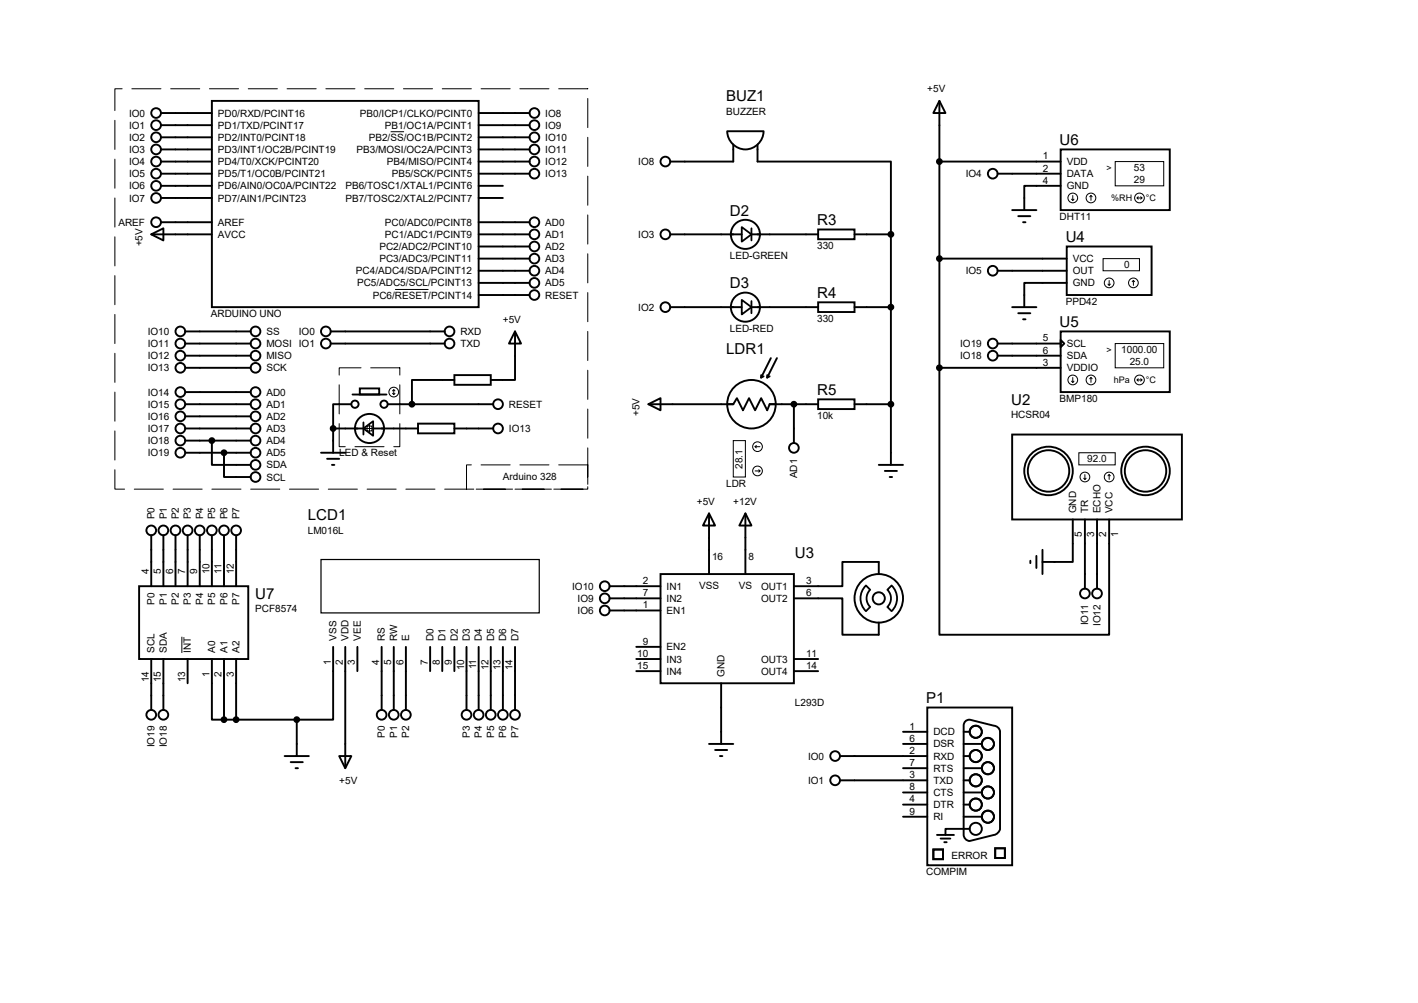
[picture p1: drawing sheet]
<svg xmlns="http://www.w3.org/2000/svg" width="297mm" height="210mm" viewBox="0 0 297 210" stroke-linecap="round" stroke-linejoin="round" font-family="sans-serif">
<g fill="none" stroke="#000" stroke-width=".4">
<path d="M33.7 38.9h10.7M33.7 36.4h10.7M33.7 33.8h10.7M33.7 31.3h10.7M33.7 28.7h10.7M33.7 26.2h10.7M33.7 23.7h10.7M44.4 21.1h55.9v43.2h-55.9zM100.3 38.9h5M100.3 36.4h10.6M100.3 33.8h10.6M100.3 31.3h10.6"/>
<path d="M100.3 28.7h10.6M100.3 26.2h10.6M100.3 23.7h10.6M152.3 27.5h7.7a3.8 3.8 0 0 1-3.9 3.8 3.8 3.8 0 0 1-3.8-3.8zM153.6 30.3v3.5h-13.2M158.7 30.3v3.5h27.9v15.3M196.8 21.1v55.9M196.8 21.1l1.3 2.6h-2.6zM196.8 33.8h25.4M209 36.4h13.2M222.2 31.3h22.8v12.7h-22.8zM222.2 38.9h-7.6v5.1"/>
<path d="M31.7 49.1h12.7M31.7 49.1l2.5-1.3v2.5zM33.7 41.4h10.7M33.7 46.5h10.7M100.3 41.4h5M100.3 46.5h10.6M100.3 49.1h10.6M100.3 51.6h10.6M100.3 54.1h10.6M100.3 56.7h10.6M100.3 59.2h10.6M140.4 49.1h15"/>
<path d="M157.4 49.1h14M171.4 48h7.6v2.1h-7.6zM186.6 49.1h-7.6M186.6 49.1v48.2M196.8 54.1h26.7M209 56.7h14.5M212 44h5.1M213.3 45.3h2.5M214.3 46.5h.5M223.5 59.2h-8.9v5.1M223.5 51.6h17.7v10.2h-17.7zM38.8 69.4h13.7"/>
<path d="M38.8 71.9h13.7M38.8 74.5h13.7M38.8 77h13.7M69.3 69.4h23.9M69.3 71.9h23.9M95.2 79.5h-8.9v5.1M95.2 78.5h7.6v2.1h-7.6zM100.3 61.8h10.6M107.9 69.4l1.3 2.5h-2.6zM107.9 69.4v10.1h-5.1M140.4 64.3h15M157.4 64.3h14"/>
<path d="M159.4 78.5v.5M160 78.8l-.6 .2M160.7 78.5v.5M161.2 78.8l-.5 .2M161.5 75l-2.1 4M162.7 75l-2 4M171.4 63.3h7.6v2h-7.6zM186.6 64.3h-7.6M196.8 77h25.4M196.8 77v55.9h35.5v-24.1M209 74.5h13.2M209 71.9h13.2"/>
<path d="M212 64.3h5.1M213.3 65.6h2.5M214.3 66.8h.5M222.2 69.4h22.8v12.7h-22.8zM222.2 71.2l.7 .7-.7 .8zM38.8 89.7h13.7M38.8 82.1h13.7M38.8 84.6h13.7M38.8 87.2h13.7M38.8 92.2h13.7M38.8 94.8h13.7M44.4 92.2v5.1h8.1"/>
<path d="M46.9 94.8v5.1h5.6M67.2 94.8h5.1M68.5 96.1h2.6M69.5 97.3h.5M69.8 89.7h6.3M69.8 89.7v5.1M73.6 84.6h-3.8v5.1M73.8 82.6h7.2M75.4 81.3h4v1.3h-4zM78.2 89.7h9.4M81.2 84.6h22.1M87.6 88.7h7.6v2h-7.6z"/>
<path d="M95.2 89.7h8.1M135.8 84.6l2.6-1.2v2.5zM135.8 84.6h17.8l.8-1.2 1.2 2.5 1.3-2.5 1.3 2.5 1.2-2.5 1.3 2.5 .5-1.3h10.2M166.3 84.6v8.2M171.4 83.6h7.6v2h-7.6zM184.1 97.3h5.1M185.4 98.6h2.5M186.4 99.9h.5M186.6 84.6h-7.6M212 91h35.6v17.8h-35.6zM31.7 112.1v10.6M34.2 112.1v3"/>
<path d="M34.2 117.6v5.1M34.2 115.1v2.5M36.8 112.1v10.6M39.3 112.1v10.6M41.8 112.1v10.6M44.4 112.1v10.6M46.9 112.1v10.6M49.5 112.1v10.6M148.5 107.5l1.3 2.5h-2.5zM148.5 107.5v12.7M156.1 107.5l1.3 2.5h-2.5zM156.1 107.5v12.7"/>
<path d="M215.8 117.4v.5M217.1 116.4v2.5M218.4 115.1v5.1M224.7 108.8v8.8h-6.3M227.3 108.8v14.4M229.8 108.8v14.4M29.1 122.7h22.9v15.3h-22.9zM31.7 138v10.6M34.2 138v5M39.3 138v5M44.4 138v12.7h2.5M46.9 138v12.7"/>
<path d="M49.5 138v12.7M69.8 135.4v15.3h-7.6M72.3 135.4v25.4M74.9 135.4v5.1M79.9 135.4v13.2M82.5 135.4v13.2M85 135.4v13.2M90.1 135.4v5.1M92.6 135.4v5.1M95.2 135.4v5.1M97.7 135.4v13.2M100.3 135.4v13.2"/>
<path d="M102.8 135.4v13.2M105.3 135.4v13.2M107.9 135.4v13.2M127.7 122.7h10.7M127.7 125.3h10.7M127.7 127.8h10.7M133.3 138h5.1M133.3 135.4h5.1M138.4 120.2h27.9v22.8h-27.9zM166.3 125.3h10.2v7.6h7.6v-2.6M166.3 138h5.1M184.1 120.2v-2.6h-7.6v5.1h-10.2"/>
<path d="M34.2 145.6v3M34.2 143v2.6M46.9 150.7h15.3M59.6 158.3h5.1M60.9 159.6h2.5M62.2 150.7v7.6M71.1 158.3h2.5l-1.3 2.5zM133.3 140.5h5.1M148.5 155.7h5.1M149.8 157h2.5M150.8 158.3h.5M151.1 143v12.7"/>
<path d="M166.3 140.5h5.1M176 158.3h18.2M189.2 155.7h5M189.2 153.2h5M194.2 148.1h17.8v33h-17.8zM201.9 158.3h1.2M201.9 155.7h3.8M201.9 153.2h1.2M202.1 151.2l.6-.5h.4l5.1 1.2a1.37 1.37 0 0 1 1.3 1.3v20.3a1.61 1.61 0 0 1-1.3 1.3l-5.1 1.3a1.35 1.35 0 0 1-1.2-1.3v-22.9zM61.9 160.8h.5M176 163.4h18.2M189.2 160.8h5"/>
<path d="M189.2 165.9h5M189.2 168.4h5M189.2 171h5M195.5 177.8h2v2.1h-2zM196.3 174.8h3.5M197 175.6h2.1M197.8 176.3h.5M201.9 163.4h1.2M201.9 160.8h3.8M201.9 165.9h3.8M201.9 168.4h1.2M201.9 171h3.8"/>
<path d="M203.1 173.5h-5v1.3M208.5 177.6h2v2h-2z"/>
<circle cx="32.7" cy="38.9" r="1.02"/>
<circle cx="32.7" cy="33.8" r="1.02"/>
<circle cx="32.7" cy="31.3" r="1.02"/>
<circle cx="32.7" cy="28.7" r="1.02"/>
<circle cx="32.7" cy="36.4" r="1.02"/>
<circle cx="32.7" cy="26.2" r="1.02"/>
<circle cx="32.7" cy="23.7" r="1.02"/>
<circle cx="111.9" cy="26.2" r="1.02"/>
<circle cx="111.9" cy="36.4" r="1.02"/>
<circle cx="111.9" cy="28.7" r="1.02"/>
<circle cx="111.9" cy="31.3" r="1.02"/>
<circle cx="111.9" cy="23.7" r="1.02"/>
<circle cx="111.9" cy="33.8" r="1.02"/>
<circle cx="139.4" cy="33.8" r="1.02"/>
<circle cx="208" cy="36.4" r="1.02"/>
<circle cx="32.7" cy="41.4" r="1.02"/>
<circle cx="32.7" cy="46.5" r="1.02"/>
<circle cx="111.9" cy="54.1" r="1.02"/>
<circle cx="111.9" cy="56.7" r="1.02"/>
<circle cx="111.9" cy="59.2" r="1.02"/>
<circle cx="111.9" cy="49.1" r="1.02"/>
<circle cx="111.9" cy="51.6" r="1.02"/>
<circle cx="111.9" cy="46.5" r="1.02"/>
<circle cx="139.4" cy="49.1" r="1.02"/>
<circle cx="156.1" cy="49.1" r="3"/>
<circle cx="208" cy="56.7" r="1.02"/>
<circle cx="37.8" cy="69.4" r="1.02"/>
<circle cx="37.8" cy="71.9" r="1.02"/>
<circle cx="37.8" cy="77" r="1.02"/>
<circle cx="37.8" cy="74.5" r="1.02"/>
<circle cx="53.5" cy="77" r="1.02"/>
<circle cx="53.5" cy="71.9" r="1.02"/>
<circle cx="53.5" cy="74.5" r="1.02"/>
<circle cx="53.5" cy="69.4" r="1.02"/>
<circle cx="68.3" cy="71.9" r="1.02"/>
<circle cx="68.3" cy="69.4" r="1.02"/>
<circle cx="94.2" cy="71.9" r="1.02"/>
<circle cx="94.2" cy="69.4" r="1.02"/>
<circle cx="111.9" cy="61.8" r="1.02"/>
<circle cx="139.4" cy="64.3" r="1.02"/>
<circle cx="156.1" cy="64.3" r="3"/>
<circle cx="208" cy="74.5" r="1.02"/>
<circle cx="208" cy="71.9" r="1.02"/>
<circle cx="37.8" cy="94.8" r="1.02"/>
<circle cx="37.8" cy="82.1" r="1.02"/>
<circle cx="37.8" cy="87.2" r="1.02"/>
<circle cx="37.8" cy="84.6" r="1.02"/>
<circle cx="37.8" cy="92.2" r="1.02"/>
<circle cx="37.8" cy="89.7" r="1.02"/>
<circle cx="53.5" cy="92.2" r="1.02"/>
<circle cx="53.5" cy="82.1" r="1.02"/>
<circle cx="53.5" cy="87.2" r="1.02"/>
<circle cx="53.5" cy="89.7" r="1.02"/>
<circle cx="53.5" cy="97.3" r="1.02"/>
<circle cx="53.5" cy="94.8" r="1.02"/>
<circle cx="53.5" cy="99.9" r="1.02"/>
<circle cx="53.5" cy="84.6" r="1.02"/>
<circle cx="74.4" cy="84.6" r=".76"/>
<circle cx="77.4" cy="89.7" r="3"/>
<circle cx="80.5" cy="84.6" r=".76"/>
<circle cx="104.3" cy="89.7" r="1.02"/>
<circle cx="104.3" cy="84.6" r="1.02"/>
<circle cx="157.4" cy="84.6" r="5.1"/>
<circle cx="166.3" cy="93.8" r="1.02"/>
<circle cx="219.6" cy="98.6" r="4.3"/>
<circle cx="219.6" cy="98.6" r="5.1"/>
<circle cx="240" cy="98.6" r="4.3"/>
<circle cx="240" cy="98.6" r="5.1"/>
<circle cx="31.7" cy="111" r="1.02"/>
<circle cx="34.2" cy="111" r="1.02"/>
<circle cx="36.8" cy="111" r="1.02"/>
<circle cx="39.3" cy="111" r="1.02"/>
<circle cx="41.8" cy="111" r="1.02"/>
<circle cx="44.4" cy="111" r="1.02"/>
<circle cx="46.9" cy="111" r="1.02"/>
<circle cx="49.5" cy="111" r="1.02"/>
<circle cx="126.7" cy="127.8" r="1.02"/>
<circle cx="126.7" cy="125.3" r="1.02"/>
<circle cx="126.7" cy="122.7" r="1.02"/>
<circle cx="184.1" cy="125.3" r="1.27"/>
<circle cx="184.1" cy="125.3" r="5.1"/>
<circle cx="227.3" cy="124.2" r="1.02"/>
<circle cx="229.8" cy="124.2" r="1.02"/>
<circle cx="31.7" cy="149.6" r="1.02"/>
<circle cx="34.2" cy="149.6" r="1.02"/>
<circle cx="79.9" cy="149.6" r="1.02"/>
<circle cx="82.5" cy="149.6" r="1.02"/>
<circle cx="85" cy="149.6" r="1.02"/>
<circle cx="97.7" cy="149.6" r="1.02"/>
<circle cx="100.3" cy="149.6" r="1.02"/>
<circle cx="102.8" cy="149.6" r="1.02"/>
<circle cx="105.3" cy="149.6" r="1.02"/>
<circle cx="107.9" cy="149.6" r="1.02"/>
<circle cx="174.9" cy="158.3" r="1.02"/>
<circle cx="204.4" cy="158.3" r="1.27"/>
<circle cx="204.4" cy="153.2" r="1.27"/>
<circle cx="206.9" cy="155.7" r="1.27"/>
<circle cx="174.9" cy="163.4" r="1.02"/>
<circle cx="204.4" cy="173.5" r="1.27"/>
<circle cx="204.4" cy="168.4" r="1.27"/>
<circle cx="204.4" cy="163.4" r="1.27"/>
<circle cx="206.9" cy="171" r="1.27"/>
<circle cx="206.9" cy="160.8" r="1.27"/>
<circle cx="206.9" cy="165.9" r="1.27"/>
</g>
<g fill="none" stroke="#000" stroke-width=".21">
<path d="M81.8 27.6h2.8M233.6 33.8h10.2v5.1h-10.2zM224.5 41.7l.2 .3M224.7 40.9v1.1M225 41.7l-.3 .3M228.5 40.9v1.1M228.5 40.9l-.2 .3M228.5 40.9l.3 .3M231.1 54.1h7.6v2.6h-7.6zM232.1 59.5l.2 .2M232.3 58.7v1M232.6 59.5l-.3 .2"/>
<path d="M237.4 58.7l-.2 .3M237.4 58.7l.3 .3M237.4 58.7v1M238.2 41.4h1M238.4 41.2l-.2 .2 .2 .3M238.9 41.2l.3 .2M239.2 41.4l-.3 .3M82.8 60.6h7M224.5 79.8l.2 .3M224.7 79v1.1M225 79.8l-.3 .3M228.5 79l-.2 .3"/>
<path d="M228.5 79l.3 .3M228.5 79v1.1M233.6 71.9h10.2v5.1h-10.2zM238.2 79.5h1M238.4 79.3l-.2 .2 .2 .3M238.9 79.3l.3 .2M239.2 79.5l-.3 .3M76.4 89.7h2M76.9 89.2h1v1h-1zM77.4 88.7v2M82.2 81.8l.3-.2 .2 .2M82.2 82.3l.3 .3"/>
<path d="M82.5 81.6v1M82.7 82.3l-.2 .3M153.6 92.2h2.5v7.7h-2.5zM158.2 93.5l.2 .3M158.2 93.5h1M158.2 98.6h1M158.4 93.3l-.2 .2M158.9 98.3l.3 .3M159.2 98.6l-.3 .2M226 94.8h7.6v2.5h-7.6zM227.3 99.4v1M232.3 99.4l-.2 .2"/>
<path d="M232.3 99.4l.3 .2M232.3 99.4v1M227 100.1l.3 .3M227.5 100.1l-.2 .3M38.1 133.3v3.4"/>
<circle cx="224.7" cy="41.4" r="1.02"/>
<circle cx="228.5" cy="41.4" r="1.02"/>
<circle cx="232.3" cy="59.2" r="1.02"/>
<circle cx="237.4" cy="59.2" r="1.02"/>
<circle cx="238.7" cy="41.4" r="1.02"/>
<circle cx="224.7" cy="79.5" r="1.02"/>
<circle cx="228.5" cy="79.5" r="1.02"/>
<circle cx="238.7" cy="79.5" r="1.02"/>
<circle cx="82.5" cy="82.1" r="1.02"/>
<circle cx="158.7" cy="93.5" r="1.02"/>
<circle cx="158.7" cy="98.6" r="1.02"/>
<circle cx="227.3" cy="99.9" r="1.02"/>
<circle cx="232.3" cy="99.9" r="1.02"/>
</g>
<path d="M155.4 47.5l2 1.6-2 1.5zM157.4 47.8v2.5M155.4 62.8l2 1.5-2 1.5zM157.4 63v2.6M76.1 89.7l2.1-1.5v3zM76.1 88.4v2.6M181.4 122.6l.9 .9a2.51 2.51 0 0 0 0 3.6l-.9 .9a3.7 3.7 0 0 1 0-5.4zM185.9 123.5l.9-.9a3.7 3.7 0 0 1 0 5.4l-.9-.9a2.51 2.51 0 0 0 0-3.6z" fill="none" stroke="#000" stroke-width=".38"/>
<path d="M24.1 18.6h99v83.8h-99zM71.1 77h12.7v16.5h-12.7zM97.7 97.3h25.4v5.1h-25.4z" fill="none" stroke="#000" stroke-width=".21" stroke-dasharray="6.1 2"/>
<g fill="#000" stroke="#000" stroke-width=".4">
<circle cx="196.8" cy="33.8" r=".51"/>
<circle cx="186.6" cy="49.1" r=".51"/>
<circle cx="196.8" cy="54.1" r=".51"/>
<circle cx="186.6" cy="64.3" r=".51"/>
<circle cx="196.8" cy="77" r=".51"/>
<circle cx="44.4" cy="92.2" r=".51"/>
<circle cx="46.9" cy="94.8" r=".51"/>
<circle cx="69.8" cy="89.7" r=".51"/>
<circle cx="86.3" cy="84.6" r=".51"/>
<circle cx="166.3" cy="84.6" r=".51"/>
<circle cx="186.6" cy="84.6" r=".51"/>
<circle cx="46.9" cy="150.7" r=".51"/>
<circle cx="49.5" cy="150.7" r=".51"/>
<circle cx="62.2" cy="150.7" r=".51"/>
</g>
<path d="M67.2 117.1h45.8v11.2h-45.8z" fill="none" stroke="#000" stroke-width=".25"/>
<g font-size="3.2">
<text x="152.1" y="21.2">BUZ1</text>
<text x="222" y="30.4">U6</text>
<text x="152.9" y="45.1">D2</text>
<text x="171.2" y="47.2">R3</text>
<text x="223.2" y="50.7">U4</text>
<text x="152.9" y="60.4">D3</text>
<text x="171.2" y="62.4">R4</text>
<text x="222" y="68.5">U5</text>
<text x="152.1" y="74.1">LDR1</text>
<text x="171.2" y="82.7">R5</text>
<text x="211.8" y="84.7">U2</text>
<text x="64.5" y="108.9">LCD1</text>
<text x="166.5" y="116.8">U3</text>
<text x="53.5" y="125.4">U7</text>
<text x="194" y="147.3">P1</text>
</g>
<g font-size="2.1">
<text x="194.2" y="19.3">+5V</text>
<text x="27" y="29.5">IO2</text>
<text x="27" y="26.9">IO1</text>
<text x="27" y="24.4">IO0</text>
<text x="45.7" y="29.5">PD2/INT0/PCINT18</text>
<text x="45.7" y="26.9">PD1/TXD/PCINT17</text>
<text x="45.7" y="24.4">PD0/RXD/PCINT16</text>
<text x="75.4" y="24.4">PB0/ICP1/CLKO/PCINT0</text>
<text x="77.3" y="29.5">PB2/SS/OC1B/PCINT2</text>
<text x="80.6" y="26.9">PB1/OC1A/PCINT1</text>
<text x="114.2" y="24.4">IO8</text>
<text x="114.2" y="26.9">IO9</text>
<text x="114.2" y="29.5">IO10</text>
<text x="152.1" y="24.1">BUZZER</text>
<text x="27" y="34.6">IO4</text>
<text x="27" y="32">IO3</text>
<text x="45.7" y="34.6">PD4/T0/XCK/PCINT20</text>
<text x="45.7" y="32">PD3/INT1/OC2B/PCINT19</text>
<text x="74.7" y="32">PB3/MOSI/OC2A/PCINT3</text>
<text x="81" y="34.6">PB4/MISO/PCINT4</text>
<text x="114.2" y="32">IO11</text>
<text x="114.2" y="34.6">IO12</text>
<text x="133.7" y="34.6">IO8</text>
<text x="218.5" y="35.9">2</text>
<text x="218.5" y="33.4">1</text>
<text x="223.5" y="34.6">VDD</text>
<text x="237.5" y="35.8">53</text>
<text x="27" y="39.6">IO6</text>
<text x="27" y="37.1">IO5</text>
<text x="45.7" y="39.6">PD6/AIN0/OC0A/PCINT22</text>
<text x="45.7" y="37.1">PD5/T1/OC0B/PCINT21</text>
<text x="72.3" y="39.6">PB6/TOSC1/XTAL1/PCINT6</text>
<text x="82.1" y="37.1">PB5/SCK/PCINT5</text>
<text x="114.2" y="37.1">IO13</text>
<text x="202.3" y="37.1">IO4</text>
<text x="218.5" y="38.5">4</text>
<text x="223.5" y="37.1">DATA</text>
<text x="223.5" y="39.6">GND</text>
<text x="237.5" y="38.4">29</text>
<text x="24.8" y="47.3">AREF</text>
<text x="27" y="42.2">IO7</text>
<text x="45.7" y="47.3">AREF</text>
<text x="45.7" y="42.2">PD7/AIN1/PCINT23</text>
<text x="72.3" y="42.2">PB7/TOSC2/XTAL2/PCINT7</text>
<text x="80.6" y="47.3">PC0/ADC0/PCINT8</text>
<text x="114.2" y="47.3">AD0</text>
<text x="222" y="46.1">DHT11</text>
<text x="29.8" y="51.6" transform="rotate(-90 29.8 51.6)">+5V</text>
<text x="45.7" y="49.8">AVCC</text>
<text x="79.5" y="52.3">PC2/ADC2/PCINT10</text>
<text x="80.6" y="49.8">PC1/ADC1/PCINT9</text>
<text x="114.2" y="49.8">AD1</text>
<text x="114.2" y="52.3">AD2</text>
<text x="133.7" y="49.8">IO3</text>
<text x="171.2" y="52.2">330</text>
<text x="74.6" y="57.4">PC4/ADC4/SDA/PCINT12</text>
<text x="74.8" y="60">PC5/ADC5/SCL/PCINT13</text>
<text x="79.5" y="54.9">PC3/ADC3/PCINT11</text>
<text x="114.2" y="54.9">AD3</text>
<text x="114.2" y="57.4">AD4</text>
<text x="114.2" y="60">AD5</text>
<text x="152.9" y="54.2">LED-GREEN</text>
<text x="202.3" y="57.4">IO5</text>
<text x="224.7" y="54.9">VCC</text>
<text x="224.7" y="57.4">OUT</text>
<text x="224.7" y="60">GND</text>
<text x="235.5" y="56.2">0</text>
<text x="78.1" y="62.5">PC6/RESET/PCINT14</text>
<text x="114.2" y="62.5">RESET</text>
<text x="133.7" y="65">IO2</text>
<text x="223.2" y="63.9">PPD42</text>
<text x="30.9" y="70.1">IO10</text>
<text x="44.2" y="66.4">ARDUINO UNO</text>
<text x="55.8" y="70.1">SS</text>
<text x="62.6" y="70.1">IO0</text>
<text x="96.5" y="70.1">RXD</text>
<text x="105.3" y="67.6">+5V</text>
<text x="152.9" y="69.5">LED-RED</text>
<text x="171.2" y="67.4">330</text>
<text x="218.5" y="71.5">5</text>
<text x="30.9" y="72.7">IO11</text>
<text x="30.9" y="75.2">IO12</text>
<text x="30.9" y="77.7">IO13</text>
<text x="55.8" y="72.7">MOSI IO1</text>
<text x="55.8" y="75.2">MISO</text>
<text x="55.8" y="77.7">SCK</text>
<text x="96.5" y="72.7">TXD</text>
<text x="201.1" y="72.7">IO19</text>
<text x="201.1" y="75.2">IO18</text>
<text x="218.5" y="74">6</text>
<text x="218.5" y="76.6">3</text>
<text x="223.5" y="75.2">SDA</text>
<text x="223.5" y="72.7">SCL</text>
<text x="223.5" y="77.7">VDDIO</text>
<text x="234.9" y="73.9">1000.00</text>
<text x="236.6" y="76.5">25.0</text>
<text x="30.9" y="82.8">IO14</text>
<text x="55.8" y="82.8">AD0</text>
<text x="30.9" y="85.4">IO15</text>
<text x="30.9" y="87.9">IO16</text>
<text x="55.8" y="85.4">AD1</text>
<text x="55.8" y="87.9">AD2</text>
<text x="106.6" y="85.4">RESET</text>
<text x="134" y="87.2" transform="rotate(-90 134 87.2)">+5V</text>
<text x="171.2" y="87.8">10k</text>
<text x="211.8" y="87.6">HCSR04</text>
<text x="222" y="84.2">BMP180</text>
<text x="30.9" y="90.4">IO17</text>
<text x="30.9" y="93">IO18</text>
<text x="30.9" y="95.5">IO19</text>
<text x="55.8" y="90.4">AD3</text>
<text x="55.8" y="93">AD4</text>
<text x="55.8" y="95.5">AD5</text>
<text x="71.1" y="95.4">LED &amp; Reset</text>
<text x="106.6" y="90.4">IO13</text>
<text x="55.8" y="98.1">SDA</text>
<text x="55.8" y="100.6">SCL</text>
<text x="105.3" y="100.5">Arduino 328</text>
<text x="152.1" y="101.9">LDR</text>
<text x="155.6" y="98.1" transform="rotate(-90 155.6 98.1)">28.1</text>
<text x="167" y="100.1" transform="rotate(-90 167 100.1)">AD1</text>
<text x="227.7" y="96.8">92.0</text>
<text x="146" y="105.7">+5V</text>
<text x="153.6" y="105.7">+12V</text>
<text x="225.4" y="107.5" transform="rotate(-90 225.4 107.5)">GND</text>
<text x="228" y="107.5" transform="rotate(-90 228 107.5)">TR</text>
<text x="230.5" y="107.5" transform="rotate(-90 230.5 107.5)">ECHO</text>
<text x="233" y="107.5" transform="rotate(-90 233 107.5)">VCC</text>
<text x="32.4" y="108.8" transform="rotate(-90 32.4 108.8)">P0</text>
<text x="34.9" y="108.8" transform="rotate(-90 34.9 108.8)">P1</text>
<text x="37.5" y="108.8" transform="rotate(-90 37.5 108.8)">P2</text>
<text x="40" y="108.8" transform="rotate(-90 40 108.8)">P3</text>
<text x="42.5" y="108.8" transform="rotate(-90 42.5 108.8)">P4</text>
<text x="45.1" y="108.8" transform="rotate(-90 45.1 108.8)">P5</text>
<text x="47.6" y="108.8" transform="rotate(-90 47.6 108.8)">P6</text>
<text x="50.2" y="108.8" transform="rotate(-90 50.2 108.8)">P7</text>
<text x="64.5" y="111.7">LM016L</text>
<text x="226.6" y="112.5" transform="rotate(-90 226.6 112.5)">5</text>
<text x="229.2" y="112.5" transform="rotate(-90 229.2 112.5)">3</text>
<text x="231.7" y="112.5" transform="rotate(-90 231.7 112.5)">2</text>
<text x="234.2" y="112.5" transform="rotate(-90 234.2 112.5)">1</text>
<text x="149.2" y="117.2">16</text>
<text x="156.8" y="117.2">8</text>
<text x="31.2" y="120.2" transform="rotate(-90 31.2 120.2)">4</text>
<text x="33.7" y="120.2" transform="rotate(-90 33.7 120.2)">5</text>
<text x="36.3" y="120.2" transform="rotate(-90 36.3 120.2)">6</text>
<text x="38.8" y="120.2" transform="rotate(-90 38.8 120.2)">7</text>
<text x="41.3" y="120.2" transform="rotate(-90 41.3 120.2)">9</text>
<text x="43.9" y="120.2" transform="rotate(-90 43.9 120.2)">10</text>
<text x="46.4" y="120.2" transform="rotate(-90 46.4 120.2)">11</text>
<text x="49" y="120.2" transform="rotate(-90 49 120.2)">12</text>
<text x="119.8" y="123.5">IO10</text>
<text x="134.7" y="122.3">2</text>
<text x="134.7" y="124.8">7</text>
<text x="139.6" y="123.5">IN1</text>
<text x="146.4" y="123.4">VSS</text>
<text x="154.7" y="123.4">VS</text>
<text x="159.4" y="123.5">OUT1</text>
<text x="168.8" y="122.3">3</text>
<text x="168.8" y="124.8">6</text>
<text x="32.4" y="126.6" transform="rotate(-90 32.4 126.6)">P0</text>
<text x="34.9" y="126.6" transform="rotate(-90 34.9 126.6)">P1</text>
<text x="37.5" y="126.6" transform="rotate(-90 37.5 126.6)">P2</text>
<text x="40" y="126.6" transform="rotate(-90 40 126.6)">P3</text>
<text x="42.5" y="126.6" transform="rotate(-90 42.5 126.6)">P4</text>
<text x="45.1" y="126.6" transform="rotate(-90 45.1 126.6)">P5</text>
<text x="47.6" y="126.6" transform="rotate(-90 47.6 126.6)">P6</text>
<text x="50.2" y="126.6" transform="rotate(-90 50.2 126.6)">P7</text>
<text x="53.5" y="128.2">PCF8574</text>
<text x="121" y="126">IO9</text>
<text x="121" y="128.5">IO6</text>
<text x="134.7" y="127.4">1</text>
<text x="139.6" y="126">IN2</text>
<text x="139.6" y="128.5">EN1</text>
<text x="159.4" y="126">OUT2</text>
<text x="228" y="130.9" transform="rotate(-90 228 130.9)">IO11</text>
<text x="230.5" y="131.1" transform="rotate(-90 230.5 131.1)">IO12</text>
<text x="32.4" y="136.7" transform="rotate(-90 32.4 136.7)">SCL</text>
<text x="34.9" y="136.7" transform="rotate(-90 34.9 136.7)">SDA</text>
<text x="40" y="136.7" transform="rotate(-90 40 136.7)">INT</text>
<text x="45.1" y="136.7" transform="rotate(-90 45.1 136.7)">A0</text>
<text x="47.6" y="136.7" transform="rotate(-90 47.6 136.7)">A1</text>
<text x="50.2" y="136.7" transform="rotate(-90 50.2 136.7)">A2</text>
<text x="70.5" y="134.2" transform="rotate(-90 70.5 134.2)">VSS</text>
<text x="73" y="134.2" transform="rotate(-90 73 134.2)">VDD</text>
<text x="75.6" y="134.2" transform="rotate(-90 75.6 134.2)">VEE</text>
<text x="80.6" y="134.2" transform="rotate(-90 80.6 134.2)">RS</text>
<text x="83.2" y="134.2" transform="rotate(-90 83.2 134.2)">RW</text>
<text x="85.7" y="134.2" transform="rotate(-90 85.7 134.2)">E</text>
<text x="90.8" y="134.2" transform="rotate(-90 90.8 134.2)">D0</text>
<text x="93.3" y="134.2" transform="rotate(-90 93.3 134.2)">D1</text>
<text x="95.9" y="134.2" transform="rotate(-90 95.9 134.2)">D2</text>
<text x="98.4" y="134.2" transform="rotate(-90 98.4 134.2)">D3</text>
<text x="101" y="134.2" transform="rotate(-90 101 134.2)">D4</text>
<text x="103.5" y="134.2" transform="rotate(-90 103.5 134.2)">D5</text>
<text x="106" y="134.2" transform="rotate(-90 106 134.2)">D6</text>
<text x="108.6" y="134.2" transform="rotate(-90 108.6 134.2)">D7</text>
<text x="133.5" y="137.5">10</text>
<text x="134.7" y="135">9</text>
<text x="139.6" y="136.2">EN2</text>
<text x="168.8" y="137.5">11</text>
<text x="31.2" y="142.8" transform="rotate(-90 31.2 142.8)">14</text>
<text x="33.7" y="142.8" transform="rotate(-90 33.7 142.8)">15</text>
<text x="38.8" y="142.8" transform="rotate(-90 38.8 142.8)">13</text>
<text x="43.9" y="141.7" transform="rotate(-90 43.9 141.7)">1</text>
<text x="46.4" y="141.7" transform="rotate(-90 46.4 141.7)">2</text>
<text x="49" y="141.7" transform="rotate(-90 49 141.7)">3</text>
<text x="69.3" y="139.1" transform="rotate(-90 69.3 139.1)">1</text>
<text x="71.8" y="139.1" transform="rotate(-90 71.8 139.1)">2</text>
<text x="74.4" y="139.1" transform="rotate(-90 74.4 139.1)">3</text>
<text x="79.4" y="139.1" transform="rotate(-90 79.4 139.1)">4</text>
<text x="82" y="139.1" transform="rotate(-90 82 139.1)">5</text>
<text x="84.5" y="139.1" transform="rotate(-90 84.5 139.1)">6</text>
<text x="89.6" y="139.1" transform="rotate(-90 89.6 139.1)">7</text>
<text x="92.1" y="139.1" transform="rotate(-90 92.1 139.1)">8</text>
<text x="94.7" y="139.1" transform="rotate(-90 94.7 139.1)">9</text>
<text x="97.2" y="140.3" transform="rotate(-90 97.2 140.3)">10</text>
<text x="99.8" y="140.1" transform="rotate(-90 99.8 140.1)">11</text>
<text x="102.3" y="140.3" transform="rotate(-90 102.3 140.3)">12</text>
<text x="104.8" y="140.3" transform="rotate(-90 104.8 140.3)">13</text>
<text x="107.4" y="140.3" transform="rotate(-90 107.4 140.3)">14</text>
<text x="133.5" y="140.1">15</text>
<text x="139.6" y="138.7">IN3</text>
<text x="139.6" y="141.2">IN4</text>
<text x="151.8" y="141.8" transform="rotate(-90 151.8 141.8)">GND</text>
<text x="159.4" y="138.7">OUT3</text>
<text x="159.4" y="141.2">OUT4</text>
<text x="168.8" y="140.1">14</text>
<text x="166.5" y="147.7">L293D</text>
<text x="80.6" y="154.5" transform="rotate(-90 80.6 154.5)">P0</text>
<text x="83.2" y="154.5" transform="rotate(-90 83.2 154.5)">P1</text>
<text x="85.7" y="154.5" transform="rotate(-90 85.7 154.5)">P2</text>
<text x="98.4" y="154.5" transform="rotate(-90 98.4 154.5)">P3</text>
<text x="101" y="154.5" transform="rotate(-90 101 154.5)">P4</text>
<text x="103.5" y="154.5" transform="rotate(-90 103.5 154.5)">P5</text>
<text x="106" y="154.5" transform="rotate(-90 106 154.5)">P6</text>
<text x="108.6" y="154.5" transform="rotate(-90 108.6 154.5)">P7</text>
<text x="190.5" y="155.3">6</text>
<text x="190.5" y="152.8">1</text>
<text x="195.5" y="153.9">DCD</text>
<text x="32.4" y="156.5" transform="rotate(-90 32.4 156.5)">IO19</text>
<text x="34.9" y="156.5" transform="rotate(-90 34.9 156.5)">IO18</text>
<text x="169.3" y="159">IO0</text>
<text x="190.5" y="157.8">2</text>
<text x="190.5" y="160.4">7</text>
<text x="195.5" y="159">RXD</text>
<text x="195.5" y="161.6">RTS</text>
<text x="195.5" y="156.5">DSR</text>
<text x="71.1" y="164.1">+5V</text>
<text x="169.3" y="164.1">IO1</text>
<text x="190.5" y="162.9">3</text>
<text x="190.5" y="165.5">8</text>
<text x="190.5" y="168">4</text>
<text x="195.5" y="164.1">TXD</text>
<text x="195.5" y="166.6">CTS</text>
<text x="190.5" y="170.5">9</text>
<text x="195.5" y="169.2">DTR</text>
<text x="195.5" y="171.7">RI</text>
<text x="199.3" y="179.7">ERROR</text>
<text x="194" y="183.3">COMPIM</text>
</g>
<g font-size="1.9">
<text x="231.8" y="35.7">&gt;</text>
<text x="232.8" y="42.1">%RH</text>
<text x="240" y="42.1">°C</text>
<text x="231.8" y="73.8">&gt;</text>
<text x="233.3" y="80.2">hPa</text>
<text x="240" y="80.2">°C</text>
</g>
</svg>
